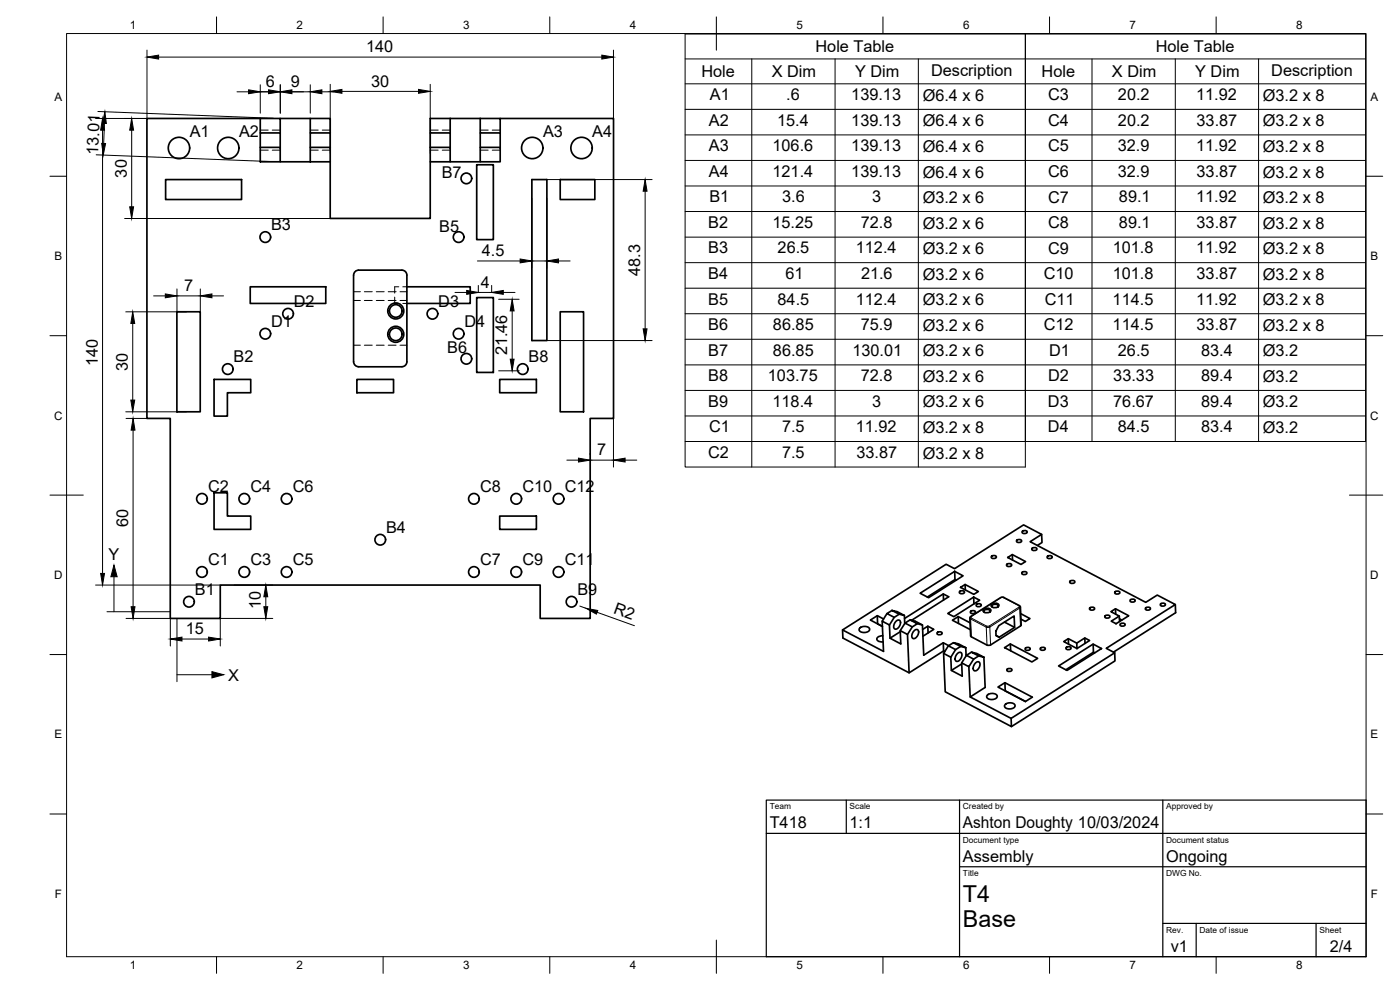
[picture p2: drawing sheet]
<svg xmlns="http://www.w3.org/2000/svg" width="420mm" height="297mm" viewBox="0 0 420 297" stroke-linecap="round" stroke-linejoin="round" font-family="sans-serif">
<!-- layer: Visible -->
<g fill="none" stroke="#000" stroke-width=".51">
<path d="M78.1 35.5h-34v90h7v60.1h15v-10.1h96v10.1h15v-60.1h7v-90h-34M78.1 39.9v-4.4h6v4.4M84.1 35.5h9M93.1 39.9v-4.4h6v4.4M129.1 39.9v4.3M135.1 35.5v4.4M144.1 39.9v4.3h6v4.3h-6M144.1 35.5v4.4h6v4.3M144.1 35.5h6v4.4M144.1 35.5h-15v4.4h6v4.3M49.7 53.9h22.8v6h-22.8zM78.1 44.2h6v4.3h-6z"/>
<path d="M78.1 44.2v-4.3h6v4.3M84.1 48.5h9M93.1 44.2h6v4.3h-6zM93.1 44.2v-4.3h6v4.3M99.1 48.5v17h30v-17M129.1 44.2h6v4.3h-6zM143.1 49.4h5v22.5h-5zM144.1 44.2v4.3h-9M159.6 53.9h4.5v48.3h-4.5zM168.1 53.9h10.4v6h-10.4zM53.1 93.5h7v30.1h-7zM75.1 86h22.7v5h-22.7z"/>
<path d="M106.1 82.6v25.9M120.6 81.1h-13a1.49 1.49 0 0 0-1.5 1.4M120.6 81.1a1.49 1.49 0 0 1 1.5 1.4v26a1.49 1.49 0 0 1-1.5 1.5M122.1 86h19v5h-19M143.1 89.3h5v22.4h-5zM168.1 93.5h7v30.1h-7zM64.2 113.8h11v4h-7v7h-4zM106.1 108.5a1.49 1.49 0 0 0 1.5 1.5l13 .1M107.1 113.8h11v4h-11zM150 113.8h11v4h-11zM64.2 147.9h4v6.9h7v4h-11zM150 154.8h11v4h-11z"/>
<path d="M306.8 159.5a.82 .82 0 0 1 .8-.4 .82 .82 0 0 1 .6 .7 .82 .82 0 0 1-.8 .3 .82 .82 0 0 1-.6-.6zM276.1 178l10.4-6.6 2.5 1.4-10.3 6.5zM283.1 178.2l.1 1.9M286.5 171.4l.1 2.5 .4 .2M286.6 173.9l-8.3 5.2M287.9 177.5a.82 .82 0 0 1 .9-.3 .82 .82 0 0 1 .6 .6 .82 .82 0 0 1-.8 .4 .82 .82 0 0 1-.7-.7zM288.3 176.2l1.3-.8 4 2.1-1.4 .8zM289.6 175.4l.1 1.6M292.2 179.2l.1 2M297.5 167a.82 .82 0 0 1 .8-.4 .82 .82 0 0 1 .7 .7 .82 .82 0 0 1-.8 .3 .82 .82 0 0 1-.7-.6zM302.1 169.4a.82 .82 0 0 1 .8-.4 .82 .82 0 0 1 .7 .7 .82 .82 0 0 1-.9 .3 .82 .82 0 0 1-.6-.6zM302.4 167.3l1.4-.9 4 2.1-1.4 .9z"/>
<path d="M303.8 166.4l.1 1.6M305.1 162.2a.82 .82 0 0 1 .8-.4 .82 .82 0 0 1 .7 .7 .82 .82 0 0 1-.9 .3 .82 .82 0 0 1-.6-.6zM306.7 171.8a.82 .82 0 0 1 .8-.3 .82 .82 0 0 1 .7 .6 .82 .82 0 0 1-.9 .3 .82 .82 0 0 1-.6-.6zM309.7 164.6a.82 .82 0 0 1 .8-.4 .82 .82 0 0 1 .7 .7 .82 .82 0 0 1-.9 .3 .82 .82 0 0 1-.6-.6zM312.6 160.3l.1 2.5-1.4 .9M314.3 167a.82 .82 0 0 1 .8-.3 .82 .82 0 0 1 .7 .6 .82 .82 0 0 1-.9 .3 .82 .82 0 0 1-.6-.6zM321.1 174.5a.82 .82 0 0 1 .8-.4 .82 .82 0 0 1 .6 .6 .82 .82 0 0 1-.8 .4 .82 .82 0 0 1-.6-.6zM334.6 177.7a.82 .82 0 0 1 .8-.4 .82 .82 0 0 1 .7 .6 .82 .82 0 0 1-.9 .4 .82 .82 0 0 1-.6-.6zM252.9 189l.1 2.4 19.8 10.5 10.4-6.6M258 188.5a2.08 2.08 0 0 1 3 .2 1.79 1.79 0 0 1-3 .6zM263.3 184.7l-2.1 1.3 3.6 1.9-1.4-.7-.1-2.5 1.9 1M264.8 186.4l.4 9-12.3-6.4 31.1-19.7 2.5 1.3 20.7-13.1 5.4 2.8-3.4 2.2 34.7 18.2 3.4-2.2 5.4 2.9-20.7 13.1 2.5 1.4-31.1 19.6-12.2-6.4 4.5-2.8-.4-9.1"/>
<path d="M264.9 190.8l-.8 .1a.85 .85 0 0 0-1 .8 .85 .85 0 0 0 1 .8l.9 .1M266.2 184.1l-1.4 2.3 2.1 1.1M266.9 187.5l.2 4M267.7 183.2l1.5 .3 2.2 1.2-1.5-.4zM267.7 183.2l-1.5 .9 2.2 1.1-1.5 2.3M268.9 186.5a.77 .77 0 0 1 1.3-.1 1.95 1.95 0 0 1-1.5 2.4 1.41 1.41 0 0 1 .2-2.3zM269.9 184.3l-1.5 .9M270.2 189.5l-3.1 2 3.2 1.7-.1-4 2.2 1.2 .4 11.5M271.4 184.7l.1 2.4M271.5 185.6l11.6-7.4 1.6 .9-11.1 7M271.6 187l-1.4 2.2M273.1 186l-1.5 1 2.2 1.1-1.4 2.3"/>
<path d="M273.8 188.1l1.5-1-2.2-1.1 1.6 .4 2.1 1.1 .4 9.1 5.9-3.7 1.6 .8M274.3 189.3a.77 .77 0 0 1 1.3-.1 1.95 1.95 0 0 1-1.5 2.4 1.41 1.41 0 0 1 .2-2.3zM275.3 187.1l1.5 .4M276.9 188.9l1.5-1 1.8 .9-3.2 2.1M278.4 187.9l.1 2M281.2 189.9a.82 .82 0 0 1 .9-.4 .82 .82 0 0 1 .6 .7 .82 .82 0 0 1-.8 .3 .82 .82 0 0 1-.7-.6zM283.1 192.9l.1 2.4 .3 .2M283.2 196.1l.5 11.5 19.9 10.4-.2-2.5M284.4 184.1l7.8-4.9 1.8 .9-7.7 4.9zM284.6 193.8l-1.4 2.3 2.1 1.1 1.5-2.3M285.3 197.2l.2 4M286.1 192.8l-1.5 1 2.2 1.1 1.5-.9"/>
<path d="M287.3 196.1a.77 .77 0 0 1 1.3 0 1.95 1.95 0 0 1-1.5 2.3 1.41 1.41 0 0 1 .2-2.3zM287.6 185l.1 2.1M288.6 198.9l.2 4-3.3-1.7 3.1-2M289.8 194.3l-1.5-.3-2.2-1.2 1.6 .4 2.1 1.1 .1 2.5M289.9 196.5l.2 .1M290 196.6l-1.4 2.3 2.2 1.1 1.4-2.2M291.1 186.9l-3.5-1.9-1.8 1.1 5.4 2.8M291.2 183.5a.82 .82 0 0 1 .9-.3 .82 .82 0 0 1 .6 .6 .82 .82 0 0 1-.8 .4 .82 .82 0 0 1-.7-.7zM291.5 195.7l1.6 .4 2.2 1.1-1.6-.4zM291.5 195.7l-1.5 .9 2.2 1.2 1.5-1M292.7 199a.77 .77 0 0 1 1.3-.1 1.95 1.95 0 0 1-1.5 2.4 1.41 1.41 0 0 1 .2-2.3zM293 181.4a.82 .82 0 0 1 .8-.3 .82 .82 0 0 1 .7 .6 .82 .82 0 0 1-.9 .4 .82 .82 0 0 1-.6-.7z"/>
<path d="M295.1 183a1.47 1.47 0 0 1 2.3 .1 1.38 1.38 0 0 1-2.4 .1zM296.2 193.5h1.1l9.1-5.9-.2-5.5-.2-.3-4.9-2.6h-.6l-9.3 5.9-.1 .3 .3 5.5 4.8 2.7M297 183.7l.1-.2a.94 .94 0 0 0-.9-.7 .94 .94 0 0 0-.9 .8l.2 .1M297.5 181.4a1.47 1.47 0 0 1 2.3 .2 1.38 1.38 0 0 1-2.4 .1zM298.9 190.7l1 .5M299.4 182.1l.1-.1a.94 .94 0 0 0-.9-.7 .94 .94 0 0 0-.9 .7l.2 .2M299.7 187.7l4.7-2.9 .1 3.4-4.6 3-1-.5v-1.3zM301.5 186.7l3 1.5M301.5 194.3l1.7-1.1 8.2 4.3-1.7 1.1zM303.2 193.2l.1 2.1M306.3 184.1l2.8 1.5-1.4 .9-1.3-.7M307.7 194.5a.82 .82 0 0 1 .8-.3 .82 .82 0 0 1 .7 .6 .82 .82 0 0 1-.9 .4 .82 .82 0 0 1-.6-.7z"/>
<path d="M312.2 194.5a.82 .82 0 0 1 .8-.3 .82 .82 0 0 1 .7 .6 .82 .82 0 0 1-.9 .4 .82 .82 0 0 1-.6-.7zM317.7 199.8l10.4-6.5 2.5 1.3-10.4 6.6zM319.2 192.5l1.4-.9 2.6 1.4 2.4-1.6 1.4 .8-3.8 2.4zM319.9 194.3a.82 .82 0 0 1 .9-.3 .82 .82 0 0 1 .6 .6 .82 .82 0 0 1-.8 .4 .82 .82 0 0 1-.7-.7zM320.6 191.6l.1 1.7M323.2 193v1.6M325.6 191.4v1.6M327 182.5a.82 .82 0 0 1 .8-.4 .82 .82 0 0 1 .7 .7 .82 .82 0 0 1-.9 .3 .82 .82 0 0 1-.6-.6zM328.1 193.3l.1 2.4-8.3 5.3M328.2 195.7l.3 .2M331.6 184.9a.82 .82 0 0 1 .8-.4 .82 .82 0 0 1 .7 .7 .82 .82 0 0 1-.9 .3 .82 .82 0 0 1-.6-.6zM333.4 183.5l1.4-.8 4 2-3.9 2.4-1.4-.7 2.4-1.5z"/>
<path d="M334.5 195.9l.1 2.4-31 19.7M334.8 182.7v1.6M335.9 184.9l.1 1.6M336 185.7l.7 .3M336.2 187.3a.82 .82 0 0 1 .8-.4 .82 .82 0 0 1 .6 .7 .82 .82 0 0 1-.8 .3 .82 .82 0 0 1-.6-.6zM339.2 180.1a.82 .82 0 0 1 .8-.4 .82 .82 0 0 1 .6 .7 .82 .82 0 0 1-.8 .3 .82 .82 0 0 1-.6-.6zM343.8 182.5a.82 .82 0 0 1 .8-.4 .82 .82 0 0 1 .6 .7 .82 .82 0 0 1-.8 .3 .82 .82 0 0 1-.6-.6zM348.2 181.3a.82 .82 0 0 1 .9-.4 .82 .82 0 0 1 .6 .7 .82 .82 0 0 1-.8 .3 .82 .82 0 0 1-.7-.6zM352.7 181.4l.1 2.4-18.6 11.9M290.8 200l.4 9.1M296.3 208.6a2.08 2.08 0 0 1 3 .2 1.79 1.79 0 0 1-3 .6zM301.6 204.8l8.2 4.4-2 1.3-6.1-3.2z"/>
<path d="M301.6 204.8l-2.1 1.3 8.2 4.4M301.6 211.4a2.08 2.08 0 0 1 3 .2 1.79 1.79 0 0 1-3 .7zM302.2 200.9a.82 .82 0 0 1 .8-.4 .82 .82 0 0 1 .7 .7 .82 .82 0 0 1-.9 .3 .82 .82 0 0 1-.6-.6z"/>
<circle cx="53.7" cy="44.4" r="3.2"/>
<circle cx="68.5" cy="44.4" r="3.2"/>
<circle cx="140" cy="53.5" r="1.6"/>
<circle cx="159.7" cy="44.4" r="3.2"/>
<circle cx="174.5" cy="44.4" r="3.2"/>
<circle cx="79.6" cy="71.1" r="1.6"/>
<circle cx="137.6" cy="71.1" r="1.6"/>
<circle cx="86.5" cy="94.1" r="1.6"/>
<circle cx="118.8" cy="93.3" r="1.89"/>
<circle cx="118.8" cy="93.3" r="2.4"/>
<circle cx="129.8" cy="94.1" r="1.6"/>
<circle cx="68.4" cy="110.7" r="1.6"/>
<circle cx="79.6" cy="100.1" r="1.6"/>
<circle cx="118.8" cy="100.3" r="1.89"/>
<circle cx="118.8" cy="100.3" r="2.4"/>
<circle cx="137.6" cy="100.1" r="1.6"/>
<circle cx="140" cy="107.6" r="1.6"/>
<circle cx="156.9" cy="110.7" r="1.6"/>
<circle cx="60.6" cy="149.7" r="1.6"/>
<circle cx="73.3" cy="149.7" r="1.6"/>
<circle cx="86" cy="149.7" r="1.6"/>
<circle cx="142.2" cy="149.7" r="1.6"/>
<circle cx="154.9" cy="149.7" r="1.6"/>
<circle cx="167.6" cy="149.7" r="1.6"/>
<circle cx="60.6" cy="171.6" r="1.6"/>
<circle cx="73.3" cy="171.6" r="1.6"/>
<circle cx="86" cy="171.6" r="1.6"/>
<circle cx="114.1" cy="161.9" r="1.6"/>
<circle cx="142.2" cy="171.6" r="1.6"/>
<circle cx="154.9" cy="171.6" r="1.6"/>
<circle cx="167.6" cy="171.6" r="1.6"/>
<circle cx="56.7" cy="180.5" r="1.6"/>
<circle cx="171.5" cy="180.5" r="1.6"/>
</g>
<!-- layer: Hidden -->
<g fill="none" stroke="#000" stroke-width=".3">
<path d="M78.1 39h2.4M81.7 39h2.4M93.1 39h2.4M96.7 39h2.4M129.1 39h2.4M132.7 39h2.4M144.1 39h2.4M147.7 39h2.4M78.1 45h2.4M81.7 45h2.4M93.1 45h2.4M96.7 45h2.4"/>
<path d="M129.1 45h2.4M132.7 45h2.4M144.1 45h2.4M147.7 45h2.4M106.1 90.2h2.1M106.1 87.5h2.1M109.3 90.2h2.4M109.3 87.5h2.4M112.9 90.2h2.4M112.9 87.5h2.4M116.5 90.2h2.4M116.5 87.5h2.4"/>
<path d="M118.4 89.1v1.9h1.3M119.7 86h-1.3v2M120.1 90.2h2M120.1 87.5h2M120.9 86h1.2M120.9 91h1.2M106.1 103.6h2.1M109.3 103.6h2.4M112.9 103.6h2.4M116.5 103.6h2.4M120.1 103.6h2"/>
</g>
<!-- layer: Visible Narrow -->
<g fill="none" stroke="#000" stroke-width=".3">
<path d="M300.3 179.3h.1M300.4 179.3l-9.1 5.7M301.1 179.3l4.7 2.4M301.3 179.3h-.9M291.1 185.4l.2 .3M291.3 185.7l4.7 2.5M291.3 185.7l.2 5.4M291.4 185.4l4.7 2.5M291.5 185l-.2 .7M296 188.2l.2 5.4M296.2 187.9l-.2 .3M296.9 187.8l-.7 .1"/>
<path d="M297.1 188.1l.2 5.4M297.1 188.1l-1.1 .1M305.8 181.7v.4M305.8 182.1l-8.9 5.7 .1 .3M305.8 182.1l.2 .3M306 181.7h-.2M306 182.4l-8.9 5.7M306 182.4l.3 5.4M306.2 182.1l-.2 .3"/>
</g>
<!-- layer: BORDER -->
<g fill="none" stroke="#000" stroke-width=".3">
<path d="M20 10.1h390v276.9h-390zM65 5.1v5M115 5.1v5M165 5.1v5M215 5.1v10M265 5.1v5M315 5.1v5M365 5.1v5M15 52.9h5M410 52.9h5M15 100.7h5M410 100.7h5"/>
<path d="M15 148.6h10M405 148.6h10M15 196.4h5M410 196.4h5M15 244.2h5M410 244.2h5M65 287v5M115 287v5M165 287v5M215 282.1v9.9M265 287v5M315 287v5"/>
<path d="M365 287v5"/>
</g>
<!-- layer: TITLEBLOCK -->
<path d="M230 240.1h180v46.9h-180zM230 250h180M254 240.1v9.9M288 240.1v46.9M349 240.1v46.9M288 260.1h122M349 277.1h61M359 277.1v9.9M395 277.1v9.9" fill="none" stroke="#000" stroke-width=".36"/>
<!-- layer: Origin Marker -->
<path d="M34.2 173v10.5M32.1 183.5h18.9M53.1 185.7v18.8M53.1 202.4h10.5" fill="none" stroke="#000" stroke-width=".3"/>
<path d="M34.2 169.6l1 3.4h-1.9zM63.6 201.5l3.5 .9-3.5 1z" fill="#000" stroke="#000" stroke-width=".3"/>
<!-- layer: Hole Tables -->
<g fill="none" stroke="#000" stroke-width=".3">
<path d="M205.6 10.2h102.1v122.3h102.1v-122.3h-102.1v129.9h-102.1zM205.6 17.7h204.2M225.6 17.7v122.4M250.6 17.7v122.4M275.6 17.7v122.4M327.7 17.7v114.8M352.7 17.7v114.8M377.7 17.7v114.8M205.6 25.2h204.2M205.6 32.8h204.2M205.6 40.5h204.2M205.6 48.1h204.2"/>
<path d="M205.6 55.8h204.2M205.6 63.5h204.2M205.6 71.1h204.2M205.6 78.8h204.2M205.6 86.5h204.2M205.6 94.1h204.2M205.6 101.8h204.2M205.6 109.5h204.2M205.6 117.1h204.2M205.6 124.8h204.2M205.6 132.5h102.1"/>
</g>
<!-- layer: FD_Dimensions -->
<g fill="none" stroke="#000" stroke-width=".3">
<path d="M44.1 15v20.5M47.6 17.1h133M184.1 15v20.5M28.7 35.5h52.8M29.4 33.5l52.6 2M30.8 39.1v132.9M31.3 37l-.2 6M39.5 39.1v22.9M71.1 27.5h3.5M77.1 27.5h16M78.1 25.4v8.6M84.1 25.4v8.6"/>
<path d="M93.1 25.4v8.6M96.6 27.5h3.5M99.1 25.3v20.7M102.6 27.4h23M129.1 25.3v20.7M28.9 46.4l52.6 2.1M159.6 59.4v21M164.1 59.4v21M164.2 53.9h31.5M193.6 57.4v41.3M37.4 65.6h61.6M143.3 78.3h12.8"/>
<path d="M159.6 78.3h4.5M167.6 78.3h3.5M37.7 93.6h18.3M39.8 97.1v22.9M46.1 88.8h3.5M53.1 86.7v6.8M53.1 88.8h7M60.1 86.7v6.8M63.6 88.8h3.5M136.5 87.7h3.6M143.6 85.6v2.1h4v-2.1M149.6 89.8h6.2"/>
<path d="M151 87.7h3.6M153.7 93.3v14.5M149.6 111.3h6.2M164.2 102.2h31.5M37.7 123.6h18.3M37.8 125.5h6.2M39.9 129.1v52.9M170.1 138.1h3.5M177.1 136v.5M177.1 138.1h7M184.1 125.7v14.5M187.6 138.1h3.5"/>
<path d="M28.7 175.5h37.3M70.2 175.5h11.7M79.8 179.1v2.9M37.8 185.6h13.2M51.1 185.7v8.1M54.6 191.7h8M66.1 185.7v8.1M66.2 185.6h15.7M174 181.8l1.9 .7M179.2 183.7l11.2 4"/>
</g>
<g fill="#000" stroke="#000" stroke-width=".3">
<path d="M44.1 17.1l3.5-.6v1.2zM180.6 16.5l3.5 .6-3.5 .6zM30.8 35.5l.6 3.6h-1.2zM31.5 33.5l.4 3.5h-1.1zM39.5 35.5l.6 3.6h-1.2zM74.6 27l3.5 .5-3.5 .6zM80.6 27l3.5 .5-3.5 .6zM84.1 27.5l3.5-.5v1.1zM93.1 27.5l3.5-.5v1.1zM99.1 27.4l3.5-.6v1.2zM125.6 26.8l3.5 .6-3.5 .6zM30.5 43l1.2 .1-.7 3.4z"/>
<path d="M193.6 53.9l.6 3.5h-1.2zM38.9 62h1.2l-.6 3.6zM156.1 77.7l3.5 .6-3.5 .6zM164.1 78.3l3.5-.6v1.2zM39.8 93.6l.6 3.5h-1.1zM49.6 88.2l3.5 .6-3.5 .6zM60.1 88.8l3.5-.6v1.2zM140.1 87.2l3.5 .5-3.5 .6zM147.6 87.7l3.4-.5v1.1zM153.7 89.8l.6 3.5h-1.2zM193 98.7h1.2l-.6 3.5zM153.1 107.8h1.2l-.6 3.5z"/>
<path d="M39.3 120h1.1l-.6 3.6zM39.9 125.5l.6 3.6h-1.2zM173.6 137.5l3.5 .6-3.5 .5zM184.1 138.1l3.5-.6v1.1zM30.2 172h1.2l-.6 3.5zM79.8 175.5l.5 3.6h-1.1zM39.3 182h1.2l-.6 3.6zM51.1 191.7l3.5-.5v1.1zM62.6 191.2l3.5 .5-3.5 .6zM79.2 182h1.1l-.5 3.6zM175.9 182.5l3.5 .7-.4 1.1z"/>
</g>
<g font-size="7">
<text x="289" y="270.6">T4</text>
<text x="289" y="278.1">Base</text>
</g>
<g font-size="4.9">
<text x="109.9" y="15.7">140</text>
<text x="244.8" y="15.7">Hole Table</text>
<text x="346.9" y="15.7">Hole Table</text>
<text x="210.5" y="23.1">Hole</text>
<text x="231.6" y="23.2">X Dim</text>
<text x="256.6" y="23.2">Y Dim</text>
<text x="279.4" y="22.7">Description</text>
<text x="312.6" y="23.1">Hole</text>
<text x="333.7" y="23.2">X Dim</text>
<text x="358.7" y="23.2">Y Dim</text>
<text x="381.5" y="22.7">Description</text>
<text x="79.8" y="26.1">6</text>
<text x="87.2" y="26.1">9</text>
<text x="111.4" y="26">30</text>
<text x="213.1" y="30.1">A1</text>
<text x="236" y="30.1">.6</text>
<text x="255.5" y="30.1">139.13</text>
<text x="276.9" y="30.3">Ø6.4 x 6</text>
<text x="314.6" y="30.1">C3</text>
<text x="335.5" y="30.1">20.2</text>
<text x="359" y="30.1">11.92</text>
<text x="379" y="30.3">Ø3.2 x 8</text>
<text x="57" y="41.2">A1</text>
<text x="71.8" y="41.2">A2</text>
<text x="163" y="41.1">A3</text>
<text x="177.8" y="41.2">A4</text>
<text x="212.7" y="37.7">A2</text>
<text x="233.2" y="37.7">15.4</text>
<text x="255.5" y="37.7">139.13</text>
<text x="276.9" y="37.9">Ø6.4 x 6</text>
<text x="314.6" y="37.8">C4</text>
<text x="335.5" y="37.7">20.2</text>
<text x="359.1" y="37.7">33.87</text>
<text x="379" y="37.9">Ø3.2 x 8</text>
<text x="29.5" y="46.5" transform="rotate(-88 29.5 46.5)">13.01</text>
<text x="212.7" y="45.4">A3</text>
<text x="231.8" y="45.4">106.6</text>
<text x="255.5" y="45.4">139.13</text>
<text x="276.9" y="45.6">Ø6.4 x 6</text>
<text x="314.6" y="45.4">C5</text>
<text x="335.5" y="45.4">32.9</text>
<text x="359" y="45.4">11.92</text>
<text x="379" y="45.6">Ø3.2 x 8</text>
<text x="38.1" y="53.3" transform="rotate(-90 38.1 53.3)">30</text>
<text x="132.6" y="53.5">B7</text>
<text x="212.7" y="53.1">A4</text>
<text x="231.8" y="53.1">121.4</text>
<text x="255.5" y="53.1">139.13</text>
<text x="276.9" y="53.3">Ø6.4 x 6</text>
<text x="314.6" y="53.1">C6</text>
<text x="335.5" y="53.1">32.9</text>
<text x="359.1" y="53.1">33.87</text>
<text x="379" y="53.3">Ø3.2 x 8</text>
<text x="212.9" y="60.7">B1</text>
<text x="234.7" y="60.7">3.6</text>
<text x="261.8" y="60.7">3</text>
<text x="276.9" y="60.9">Ø3.2 x 6</text>
<text x="314.6" y="60.8">C7</text>
<text x="335.8" y="60.7">89.1</text>
<text x="359" y="60.7">11.92</text>
<text x="379" y="60.9">Ø3.2 x 8</text>
<text x="81.4" y="69">B3</text>
<text x="131.8" y="69.5">B5</text>
<text x="212.6" y="68.4">B2</text>
<text x="231.8" y="68.4">15.25</text>
<text x="258.3" y="68.4">72.8</text>
<text x="276.9" y="68.6">Ø3.2 x 6</text>
<text x="314.6" y="68.4">C8</text>
<text x="335.8" y="68.4">89.1</text>
<text x="359.1" y="68.4">33.87</text>
<text x="379" y="68.6">Ø3.2 x 8</text>
<text x="144.6" y="76.8">4.5</text>
<text x="212.6" y="76.1">B3</text>
<text x="233.4" y="76.1">26.5</text>
<text x="256.9" y="76.1">112.4</text>
<text x="276.9" y="76.3">Ø3.2 x 6</text>
<text x="314.6" y="76.1">C9</text>
<text x="333.9" y="76.1">101.8</text>
<text x="359" y="76.1">11.92</text>
<text x="379" y="76.3">Ø3.2 x 8</text>
<text x="192.2" y="82.7" transform="rotate(-90 192.2 82.7)">48.3</text>
<text x="212.6" y="83.7">B4</text>
<text x="235.8" y="83.7">61</text>
<text x="258.4" y="83.7">21.6</text>
<text x="276.9" y="83.9">Ø3.2 x 6</text>
<text x="313.2" y="83.8">C10</text>
<text x="333.9" y="83.7">101.8</text>
<text x="359.1" y="83.7">33.87</text>
<text x="379" y="83.9">Ø3.2 x 8</text>
<text x="55.2" y="87.4">7</text>
<text x="144.3" y="86.3">4</text>
<text x="88.2" y="92">D2</text>
<text x="131.5" y="92">D3</text>
<text x="212.5" y="91.4">B5</text>
<text x="233.4" y="91.4">84.5</text>
<text x="256.9" y="91.4">112.4</text>
<text x="276.9" y="91.6">Ø3.2 x 6</text>
<text x="313.6" y="91.4">C11</text>
<text x="333.9" y="91.4">114.5</text>
<text x="359" y="91.4">11.92</text>
<text x="379" y="91.6">Ø3.2 x 8</text>
<text x="81.4" y="98">D1</text>
<text x="139.4" y="98">D4</text>
<text x="212.6" y="99">B6</text>
<text x="232" y="99">86.85</text>
<text x="258.3" y="99">75.9</text>
<text x="276.9" y="99.3">Ø3.2 x 6</text>
<text x="313.2" y="99.1">C12</text>
<text x="333.9" y="99">114.5</text>
<text x="359.1" y="99">33.87</text>
<text x="379" y="99.3">Ø3.2 x 8</text>
<text x="134.2" y="106">B6</text>
<text x="152.3" y="106.6" transform="rotate(-90 152.3 106.6)">21.46</text>
<text x="212.6" y="106.7">B7</text>
<text x="232" y="106.7">86.85</text>
<text x="255.8" y="106.7">130.01</text>
<text x="276.9" y="106.9">Ø3.2 x 6</text>
<text x="314.9" y="106.7">D1</text>
<text x="335.5" y="106.7">26.5</text>
<text x="360.5" y="106.7">83.4</text>
<text x="379" y="106.9">Ø3.2</text>
<text x="29.3" y="109.8" transform="rotate(-90 29.3 109.8)">140</text>
<text x="38.4" y="111.3" transform="rotate(-90 38.4 111.3)">30</text>
<text x="70.1" y="108.6">B2</text>
<text x="158.6" y="108.6">B8</text>
<text x="212.6" y="114.4">B8</text>
<text x="230.5" y="114.4">103.75</text>
<text x="258.3" y="114.4">72.8</text>
<text x="276.9" y="114.6">Ø3.2 x 6</text>
<text x="314.5" y="114.4">D2</text>
<text x="334.1" y="114.4">33.33</text>
<text x="360.5" y="114.4">89.4</text>
<text x="379" y="114.6">Ø3.2</text>
<text x="212.6" y="122.1">B9</text>
<text x="231.8" y="122.1">118.4</text>
<text x="261.8" y="122.1">3</text>
<text x="276.9" y="122.3">Ø3.2 x 6</text>
<text x="314.5" y="122.1">D3</text>
<text x="334.1" y="122.1">76.67</text>
<text x="360.5" y="122.1">89.4</text>
<text x="379" y="122.3">Ø3.2</text>
<text x="212.8" y="129.8">C1</text>
<text x="234.7" y="129.7">7.5</text>
<text x="256.9" y="129.7">11.92</text>
<text x="276.9" y="129.9">Ø3.2 x 8</text>
<text x="314.5" y="129.7">D4</text>
<text x="335.4" y="129.7">84.5</text>
<text x="360.5" y="129.7">83.4</text>
<text x="379" y="129.9">Ø3.2</text>
<text x="179.2" y="136.7">7</text>
<text x="212.5" y="137.4">C2</text>
<text x="234.7" y="137.4">7.5</text>
<text x="257" y="137.4">33.87</text>
<text x="276.9" y="137.6">Ø3.2 x 8</text>
<text x="62.5" y="147.5">C2</text>
<text x="75.2" y="147.5">C4</text>
<text x="87.9" y="147.5">C6</text>
<text x="144.1" y="147.5">C8</text>
<text x="156.8" y="147.5">C10</text>
<text x="169.5" y="147.5">C12</text>
<text x="38.5" y="158.2" transform="rotate(-90 38.5 158.2)">60</text>
<text x="115.9" y="159.8">B4</text>
<text x="32.6" y="168.2">Y</text>
<text x="62.5" y="169.4">C1</text>
<text x="75.2" y="169.4">C3</text>
<text x="87.9" y="169.4">C5</text>
<text x="144.1" y="169.4">C7</text>
<text x="156.8" y="169.4">C9</text>
<text x="169.5" y="169.4">C11</text>
<text x="58.5" y="178.4">B1</text>
<text x="173.3" y="178.4">B9</text>
<text x="78.3" y="182.8" transform="rotate(-90 78.3 182.8)">10</text>
<text x="183.9" y="183.9" transform="rotate(20 183.9 183.9)">R2</text>
<text x="55.7" y="190.3">15</text>
<text x="68.5" y="204.2">X</text>
<text x="231" y="248.5">T418</text>
<text x="255" y="248.5">1:1</text>
<text x="289" y="248.5">Ashton Doughty 10/03/2024</text>
<text x="289" y="258.6">Assembly</text>
<text x="350" y="258.6">Ongoing</text>
<text x="351.4" y="285.7">v1</text>
<text x="399.1" y="285.7">2/4</text>
</g>
<g font-size="3.5">
<text x="39" y="8.8">1</text>
<text x="89" y="8.8">2</text>
<text x="139" y="8.8">3</text>
<text x="189" y="8.8">4</text>
<text x="239" y="8.8">5</text>
<text x="289" y="8.8">6</text>
<text x="339" y="8.8">7</text>
<text x="389" y="8.8">8</text>
<text x="16.3" y="30.2">A</text>
<text x="411.3" y="30.2">A</text>
<text x="16.3" y="78">B</text>
<text x="411.3" y="78">B</text>
<text x="16.2" y="125.9">C</text>
<text x="411.2" y="125.9">C</text>
<text x="16.2" y="173.7">D</text>
<text x="411.2" y="173.7">D</text>
<text x="16.3" y="221.6">E</text>
<text x="411.3" y="221.6">E</text>
<text x="16.4" y="269.4">F</text>
<text x="411.4" y="269.4">F</text>
<text x="39" y="290.8">1</text>
<text x="89" y="290.8">2</text>
<text x="139" y="290.8">3</text>
<text x="189" y="290.8">4</text>
<text x="239" y="290.8">5</text>
<text x="289" y="290.8">6</text>
<text x="339" y="290.8">7</text>
<text x="389" y="290.8">8</text>
</g>
<g font-size="2.5">
<text x="231" y="242.9">Team</text>
<text x="255" y="242.9">Scale</text>
<text x="289" y="242.9">Created by</text>
<text x="350" y="242.9">Approved by</text>
<text x="289" y="252.8">Document type</text>
<text x="350" y="252.8">Document status</text>
<text x="289" y="262.9">Title</text>
<text x="350" y="262.9">DWG No.</text>
<text x="350" y="279.9">Rev.</text>
<text x="360" y="279.9">Date of issue</text>
<text x="396" y="279.9">Sheet</text>
</g>
</svg>
